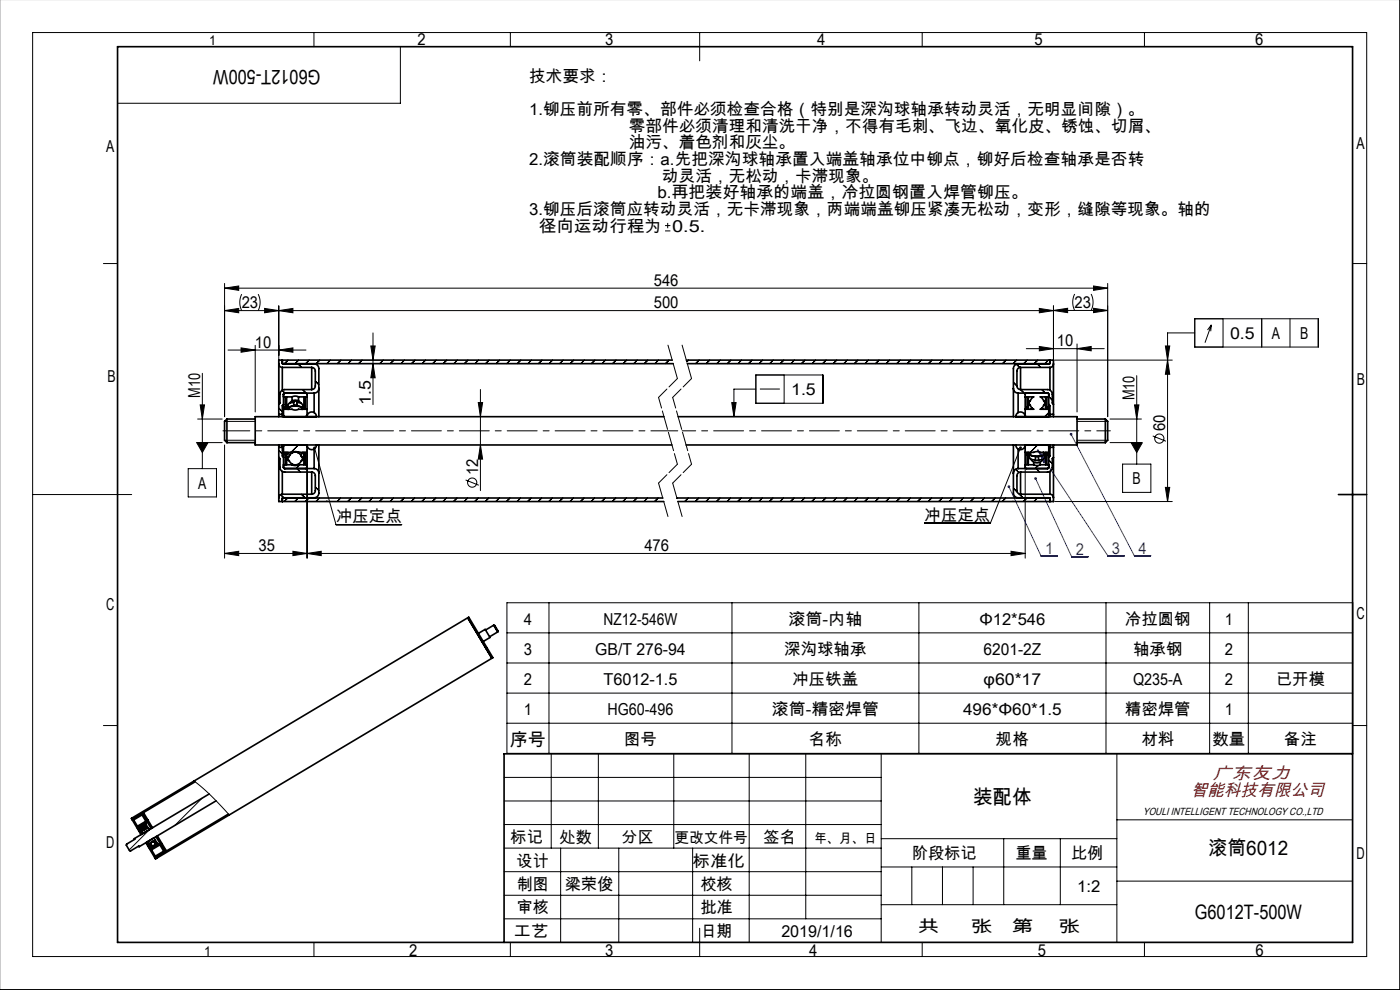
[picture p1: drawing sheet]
<svg xmlns="http://www.w3.org/2000/svg" width="297mm" height="210mm" viewBox="0 0 297 210" stroke-linecap="round" stroke-linejoin="round" font-family="sans-serif">
<g fill="none" stroke="#000" stroke-width=".21">
<path d="M296.9 -.1v210h-297M6.9 6.9h283v196h-283zM66.6 6.9v3M84.9 9.9v12h-60M108.3 6.9v3M148.4 6.9v6M195.6 6.9v3M242.8 6.9v3M21.9 55.9h3M141.1 49h1.1M141.1 47.9h1.1M141.6 47.3v1.1"/>
<path d="M286.9 55.9h3M42.9 79.2v20.2M47.6 61.1l3-.4v.9zM47.6 65.9l3-.5v.9zM47.6 60.1v28.3M47.6 61.1h187.4M48.4 74.3h16.5M51.1 73.8l3 .5-3 .4zM51.3 62.4a3.9 3.9 0 0 0 0 3.5M54.1 73.3v14.1M54.8 62.4a3.9 3.9 0 0 1 0 3.5M56.1 65.4l3 .5-3 .4z"/>
<path d="M59.1 65.9l3-.5v.9zM59.1 74.3l3-.5v.9zM59.1 64.9v19.8M78.7 73.4h.9l-.5 3zM79.1 77.1l.5 3h-.9zM79.1 70.6v15.2M160.3 79.5h14.3v6h-14.3zM166.3 79.5v6M217.7 74h16.6M220.5 73.5l3 .5-3 .4zM220.5 65.4l3 .5-3 .4zM223.5 65.9l3-.5v.9z"/>
<path d="M223.5 64.9v19.8M223.7 76.4h25M228 62.4a3.9 3.9 0 0 0 0 3.5M228.5 73v14.4M228.5 74l3-.5v.9zM231.5 62.4a3.9 3.9 0 0 1 0 3.5M232 65.4l3 .5-3 .4zM232 60.7l3 .4-3 .5zM235 65.9h-187.4M235 60.1v28.3M241.1 79.7v18.7M247.2 73.4h1l-.5 3z"/>
<path d="M247.7 76.4l.5 3h-1zM253.5 67.6h26.2v6h-26.2zM253.5 70.6h-5.8v35.8M257 68.9l-.8 1.1M257 68.9l-.2 1.4M257 68.9l-1.4 3.8M259.5 67.6v6M267.7 67.6v6M273.7 67.6v6M39.9 99.4h6v6h-6zM41.7 93.9h2.4l-1.2 2.1zM41.9 93.9h5.2"/>
<path d="M41.9 88.9h5.2M42.5 85.9h.9l-.5 3zM47.6 94.4v24M47.6 93.4h6.5M47.6 89.4h6.5M65.1 95.4v23M66.7 95l4.6 16.3h13.9M101.5 85.4h.9l-.5 3zM101.9 94.4l.5 3h-.9zM101.9 82.6v21.5M155.2 85.4h1l-.5 3zM160.3 82.5h-4.6v5.9"/>
<path d="M161.2 82.5h4.2M216.5 95l-6.4 16h-14M217.5 95.4v23M228.5 93.4h6.5M228.5 89.4h6.5M235.5 93.9h6.6M235.5 88.9h6.6M238.1 98.4h6v6h-6zM239.9 93.9h2.4l-1.2 2.1zM240.7 85.9h.9l-.5 3zM244.5 92.5l2.8 1.1M6.9 104.9h21"/>
<path d="M47.6 117.4h169.9M47.6 117.4l3-.5v1zM62.1 116.9l3 .5-3 .5zM65.1 117.4l3-.5v1zM98.8 101.8l2.8 1.1M214.5 116.9l3 .5-3 .5zM223.7 106.4h25M247.2 103.4h1l-.5 3zM107.5 127.9h179.5v31.9h-179.5zM107.5 134.2h179.5M116.5 127.9v31.9M155.3 127.9v31.9"/>
<path d="M194.9 127.9v31.9M234.6 127.9v31.9M256.6 127.9v31.9M264.8 127.9v31.9M21.9 153.9h3M107.5 140.6h179.5M107.5 147h179.5M107.5 153.4h179.5M116.9 159.9v20M126.9 159.9v20M142.9 159.9v20M158.9 159.9v40"/>
<path d="M170.9 159.9v35M186.9 159.9v40M236.9 159.9v40M286.9 153.9h3M286.9 159.9v40h-180M106.9 179.9h80M106.9 169.9h80M106.9 164.9h80M106.9 174.9h80M118.9 179.9v20M131.3 179.9v20M146.9 179.9v20"/>
<path d="M186.9 177.9h50M212.9 177.9v14M224.9 177.9v14M236.9 173.9h50M66.6 199.9v3M106.9 189.9h80M106.9 194.9h80M106.9 184.9h80M108.3 199.9v3M148.4 196.9v6M186.9 191.9h50M186.9 183.9h50"/>
<path d="M193.4 183.9v8M195.6 199.9v3M199.9 183.9v8M206.4 183.9v8M236.9 186.9h50M242.8 199.9v3"/>
<circle cx="245.9" cy="93" r=".98"/>
<circle cx="100.2" cy="102.4" r=".98"/>
</g>
<path d="M220.1 95.4l2.1 2.3-.8 .5zM220.1 95.4l14.9 22.5h3.5M227.2 92.1l13.4 25.8h3.5M214 103.2l6.8 14.7h3.5M219.7 101.5l7.6 16.6h3.5" fill="none" stroke="#00f" stroke-width=".21"/>
<path d="M47.3 91.4h96.5" fill="none" stroke="#000" stroke-width=".21" stroke-dasharray="6.3 1.3 1.3 1.3" stroke-dashoffset=".7"/>
<path d="M144.7 91.4h90.9" fill="none" stroke="#000" stroke-width=".21" stroke-dasharray="6.3 1.3 1.3 1.3" stroke-dashoffset="3.5"/>
<path d="M141.7 73.2l2 7.1M144.7 73.2l2 7.1M139.7 102.5l2 7.1M142.7 102.5l2 7.1" fill="none" stroke="#000" stroke-width=".21" stroke-dasharray="4.1 .6" stroke-dashoffset=".7"/>
<path d="M143.7 80.3l-4 4M143.7 98.5l-4 4M146.7 80.3l-4 4M146.7 98.5l-4 4" fill="none" stroke="#000" stroke-width=".21" stroke-dasharray="4.1 .6" stroke-dashoffset="1.6"/>
<path d="M139.7 84.3l4 14.2M142.7 84.3l4 14.2" fill="none" stroke="#000" stroke-width=".21" stroke-dasharray="4.1 .6" stroke-dashoffset="1.7"/>
<path d="M24.9 9.9h262v190h-262zM283.9 104.9h6M286.9 159.9h-180v40" fill="none" stroke="#000" stroke-width=".35"/>
<g fill="#000">
<path d="M66.5 94.8a.31 .31 0 0 0 .1 .5 .31 .31 0 0 0 .4-.3 .31 .31 0 0 0-.4-.3l.1 .3-.1-.3zM216.3 94.7a.31 .31 0 0 0 0 .5 .31 .31 0 0 0 .5 0 .31 .31 0 0 0-.2-.5l-.1 .3 .1-.3z"/>
<path d="M155.2 85.4h1l-.5 3zM41.7 93.9l1.2 2.1 1.2-2.1zM239.9 93.9l1.2 2.1 1.2-2.1z"/>
</g>
<path d="M213.8 103a.31 .31 0 0 0 .1 .5 .31 .31 0 0 0 .4-.3 .31 .31 0 0 0-.4-.2l.1 .2zM219.5 101.3a.31 .31 0 0 0 .1 .5 .31 .31 0 0 0 .4-.3 .31 .31 0 0 0-.4-.3l.1 .3zM220.1 95.4l2.1 2.3-.8 .5zM227 91.9a.31 .31 0 0 0 .1 .5 .31 .31 0 0 0 .4-.3 .31 .31 0 0 0-.4-.3l.1 .3z" fill="#00f"/>
<g fill="#000">
<path d="M47.6 61.1l3-.4v.9zM232 60.7l3 .4-3 .5zM59.1 65.9l3-.5v.9zM220.5 65.4l3 .5-3 .4zM47.6 65.9l3-.5v.9zM56.1 65.4l3 .5-3 .4zM51.1 73.8l3 .5-3 .4zM59.1 74.3l3-.5v.9z"/>
<path d="M232 65.4l3 .5-3 .4zM223.5 65.9l3-.5v.9zM228.5 74l3-.5v.9zM220.5 73.5l3 .5-3 .4zM214.5 116.9l3 .5-3 .5zM65.1 117.4l3-.5v1zM62.1 116.9l3 .5-3 .5zM47.6 117.4l3-.5v1z"/>
<path d="M42.5 85.9h.9l-.5 3zM79.1 77.1l.5 3h-.9zM78.7 73.4h.9l-.5 3z"/>
<path d="M101.5 85.4h.9l-.5 3zM101.9 94.4l.5 3h-.9zM247.7 76.4l.5 3h-1zM247.2 103.4h1l-.5 3zM247.2 73.4h1l-.5 3zM240.7 85.9h.9l-.5 3z"/>
</g>
<g fill="none" stroke="#000" stroke-width=".21">
<path d="M61.1 76.4l-.7 .7M63.2 77.2l.8 .7M63.3 76.4l-.7 .7M65.6 76.4l-.8 .7M67.8 76.4l-.7 .7M70.1 76.4l-.8 .7M72.3 76.4l-.7 .7M74.6 76.4l-.8 .7M76.8 76.4l-.7 .7M81.3 76.4l-.7 .7M83.6 76.4l-.8 .7M85.8 76.4l-.8 .7"/>
<path d="M88 76.4l-.7 .7M90.3 76.4l-.8 .7M92.5 76.4l-.7 .7M94.8 76.4l-.8 .7M97 76.4l-.7 .7M99.3 76.4l-.8 .7M101.5 76.4l-.7 .7M103.8 76.4l-.8 .7M106 76.4l-.7 .7M108.2 76.4l-.7 .7M110.5 76.4l-.8 .7M112.7 76.4l-.7 .7"/>
<path d="M115 76.4l-.8 .7M117.2 76.4l-.7 .7M119.5 76.4l-.8 .7M121.7 76.4l-.7 .7M124 76.4l-.8 .7M126.2 76.4l-.7 .7M128.5 76.4l-.8 .7M130.7 76.4l-.8 .7M132.9 76.4l-.7 .7M135.2 76.4l-.8 .7M137.4 76.4l-.7 .7M139.7 76.4l-.8 .7"/>
<path d="M141.9 76.4l-.7 .7M146.1 76.4l-.4 .4M148.3 76.4l-.7 .7M150.6 76.4l-.8 .7M152.8 76.4l-.7 .7M155.1 76.4l-.8 .7M157.3 76.4l-.8 .7M159.5 76.4l-.7 .7M161.8 76.4l-.8 .7M164 76.4l-.7 .7M166.3 76.4l-.8 .7M168.5 76.4l-.7 .7"/>
<path d="M170.8 76.4l-.8 .7M173 76.4l-.7 .7M175.3 76.4l-.8 .7M177.5 76.4l-.7 .7M179.7 76.4l-.7 .7M182 76.4l-.8 .7M184.2 76.4l-.7 .7M186.5 76.4l-.8 .7M188.7 76.4l-.7 .7M191 76.4l-.8 .7M193.2 76.4l-.7 .7M195.5 76.4l-.8 .7"/>
<path d="M197.7 76.4l-.7 .7M200 76.4l-.8 .7M202.2 76.4l-.8 .7M204.4 76.4l-.7 .7M206.7 76.4l-.8 .7M208.9 76.4l-.7 .7M211.2 76.4l-.8 .7M213.4 76.4l-.7 .7M215.6 77.3l.7 .7M215.7 76.4l-.8 .7M217.9 76.4l-.7 .7M220 77.2l.8 .7"/>
<path d="M220.2 76.4l-.8 .7M222.4 76.4l-.7 .7M59.1 86.6l.8 .7M59.1 95.6l.8 .7M59.9 82.8l.5 .6M60.8 96.9l-.3 .3M63 99.4l.7 .7M63.3 94.4l-1.6 1.6M63.6 98.6l-.8 .8M64.2 82.6l.7 .8M64.7 97.4l-.2 .3M65.1 88.1l-.3 .3"/>
<path d="M66.9 80.8l.7 .8M215 81.1l.7 .8M215.5 99.5l.6 .7M216.5 82.6l.8 .8M218.1 96.5l-.2 .1M219.8 99.4l.7 .7M220.1 94.4l-1.6 1.6M220.3 98.7l-.7 .7M221 82.6l.8 .8M222.1 96.9l-.2 .2M222.5 87.5l-.9 .9M222.5 97.6l.7 .7"/>
<path d="M222.5 84.1l.7 .8M59.5 104.9l.7 .7M61 105.6l-.7 .8M63.3 105.6l-.8 .8M63.9 104.8l.8 .8M65.5 105.6l-.7 .8M66.9 103.3l.7 .8M67.8 105.6l-.8 .8M69.4 106.3l-.1 .1M72.3 105.6l-.8 .8M74.5 105.6l-.7 .8M76.8 105.6l-.8 .8"/>
<path d="M79 105.6l-.8 .8M81.2 105.6l-.7 .8M83.5 105.6l-.8 .8M85.7 105.6l-.7 .8M88 105.6l-.8 .8M90.2 105.6l-.7 .8M92.5 105.6l-.8 .8M94.7 105.6l-.7 .8M97 105.6l-.8 .8M99.2 105.6l-.7 .8M101.4 105.6l-.7 .8M103.7 105.6l-.8 .8"/>
<path d="M105.9 105.6l-.7 .8M108.2 105.6l-.8 .8M110.4 105.6l-.7 .8M112.7 105.6l-.8 .8M114.9 105.6l-.7 .8M117.2 105.6l-.8 .8M119.4 105.6l-.7 .8M121.7 105.6l-.8 .8M123.9 105.6l-.8 .8M126.1 105.6l-.7 .8M128.4 105.6l-.8 .8M130.6 105.6l-.7 .8"/>
<path d="M132.9 105.6l-.8 .8M135.1 105.6l-.7 .8M137.4 105.6l-.8 .8M139.6 105.6l-.7 .8M143.8 105.6l-.2 .2M146 105.6l-.7 .8M148.3 105.6l-.8 .8M150.5 105.6l-.8 .8M152.7 105.6l-.7 .8M155 105.6l-.8 .8M157.2 105.6l-.7 .8M159.5 105.6l-.8 .8"/>
<path d="M161.7 105.6l-.7 .8M164 105.6l-.8 .8M166.2 105.6l-.7 .8M168.5 105.6l-.8 .8M170.7 105.6l-.7 .8M172.9 105.6l-.7 .8M175.2 105.6l-.8 .8M177.4 105.6l-.7 .8M179.7 105.6l-.8 .8M181.9 105.6l-.7 .8M184.2 105.6l-.8 .8M186.4 105.6l-.7 .8"/>
<path d="M188.7 105.6l-.8 .8M190.9 105.6l-.7 .8M193.2 105.6l-.8 .8M195.4 105.6l-.8 .8M197.6 105.6l-.7 .8M199.9 105.6l-.8 .8M202.1 105.6l-.7 .8M204.4 105.6l-.8 .8M206.6 105.6l-.7 .8M208.9 105.6l-.8 .8M211.1 105.6l-.7 .8M213.4 105.6l-.8 .8"/>
<path d="M214.9 106.3v.1M215 103.6l.8 .8M216.2 104.8l.8 .8M217.8 105.6l-.7 .8M220.1 105.6l-.8 .8M222.3 105.6l-.1 .2M29.1 173.2l.2 .2M30.4 174.5l.2 .2M31.7 176l-4.3 4.3M32.2 171l-.8 .8M41.2 165.7a51.7 51.7 0 0 1 7.4 7.2M42.9 169.3l-5.8 5.8"/>
<path d="M33 181.6l.2 .2"/>
</g>
<g fill="none" stroke="#000" stroke-width=".35">
<path d="M59.1 77.2a.75 .75 0 0 0 .8 .7M59.1 77.2v8.5M59.9 76.9l.2 .3h6.5a1 1 0 0 1 1 1v4.2M59.9 77.9v4.9M59.9 77.9h6.2M59.9 76.4v.7h82.9M66.1 77.9a.76 .76 0 0 1 .8 .8v3.2a.76 .76 0 0 1-.8 .7M66.1 77.9v4.7M142.6 76.4h-83.5v.8M145.6 76.4h77.9v.8M216.5 77.9a.76 .76 0 0 0-.8 .8v3.2a.76 .76 0 0 0 .8 .7M216.5 77.9v4.7"/>
<path d="M216.5 77.9h6.2M222.7 76.9l-.2 .3h-6.5a1 1 0 0 0-1 1v4.2M222.7 77.9v4.9M222.7 76.4v.7h-76.9M223.5 77.2a.75 .75 0 0 1-.8 .7M223.5 77.2v8.5M48.1 88.9l-.5 .5v4l.5 .5M48.1 88.9v5M48.1 88.9h6M48.1 93.9h6M59.1 97v8.6M59.1 97l.3 .3v1.8a1 1 0 0 0 1 1h5.7"/>
<path d="M59.1 87.9v.5M59.1 94.4v.5M59.1 87.9h.8M59.1 94.9h.8M59.1 85.7v2.2M59.1 94.9v2.1M59.9 87.9v.5M59.9 94.4v.5M59.9 94.9v1.8l.2 .3M60.1 99.1l.3 .3M60.1 88.1l.3 .3M60.1 88.1v.3"/>
<path d="M60.1 94.4v.3M60.1 86.8h1.8a1.48 1.48 0 0 0 1.4 0h1.8M60.1 97v2.2l.3 .2M60.1 85.8v1M60.1 96v1M60.1 96h1.8M60.1 84.2h.4v2.1M60.1 86.8v1.3M60.1 94.7v1.3M60.1 85.8l-.2 .2v1.9M60.4 83.4l-.3 .2v2.2M60.4 99.4h6.2"/>
<path d="M60.4 83.4h6.2M60.4 83.4h.1M60.4 99.4h.1M60.4 83.4l-.3 .3M60.4 94.4l-.3 .3M60.5 96v.5M60.5 86.3v.5M60.5 96.5v2.1h-.4M60.5 96.5h.3M60.5 86.3h.3M60.8 96v.5M60.8 86.3v.5"/>
<path d="M60.8 96.5v2.1h1.1M61.1 85.9v.9M61.1 96l.4 .5M61.2 96.9l-.1 .6a1.73 1.73 0 0 0 2.3 .9l.5-.7h.2v-.8M61.2 96.9h.1M61.3 96.9a1.37 1.37 0 0 1 1.3-1 1.37 1.37 0 0 1 1.4 1M61.3 96.9h-.1M61.7 96h.2M61.9 98.4v.2M61.9 84.2v.8M61.9 98.6a1.48 1.48 0 0 0 1.4 0M61.9 84.2a1.48 1.48 0 0 1 1.4 0"/>
<path d="M61.9 96a1.48 1.48 0 0 1 1.4 0M61.9 84.2h-1.1v2.1M62 96h.1M62.3 85.4h-.1a1.01 1.01 0 0 0-1.1 .5M62.3 85.9v.2l-1 .3-.2 .4M62.3 85.9v-.8h.7v.8M62.3 85.9h.7M63 85.4h.1a1.01 1.01 0 0 1 1.1 .5M63 85.9v.2l1 .3 .2 .4M63.3 84.2v.8M63.3 98.4v.2M63.3 96h1.8"/>
<path d="M63.3 84.2h1.2v2.1M63.3 96h-.1M63.6 96l-.3 .1M63.9 85.5a1.49 1.49 0 0 0-2.5 0M64 96.9h.1M64 86.8v-.2a2.63 2.63 0 0 0-2.7-.1v.4M64.2 85.9v.9M64.2 96l-.4 .5M64.5 96v.5M64.5 86.3v.5M64.5 96.5v2.1h-1.2M64.5 96.5h.2"/>
<path d="M64.5 86.3h.2M64.7 96v.5M64.7 86.3v.5M64.7 96.5v2.1h.4M64.8 83.4l.3 .2v.6M64.8 94.4l.3 .3M65.1 88.4h75.8M65.1 98.6v.6l-.3 .2M65.1 84.2v2.6M65.1 96v2.6M65.1 88.1l-.3 .3M65.1 88.1v.3"/>
<path d="M65.1 94.4v.3M65.1 88.4h-11v6h11M65.1 94.4h2M65.1 94.4a1 1 0 0 0 1 1 1 1 0 0 0 1-1M65.1 84.2h-.4v2.1M65.1 86.8v1.3M65.1 94.7v1.3M65.4 87.7a.94 .94 0 0 1 1.1-.2 .94 .94 0 0 1 .6 .9h-2zM66.1 82.6h-5.7a1 1 0 0 0-1 1v1.9l-.3 .2M66.6 99.4a1 1 0 0 1 1 1M66.6 95.3v4.1M66.6 83.4v4.1"/>
<path d="M67.1 94.4h75.5M67.6 82.4a1 1 0 0 1-1 1M67.6 82.4v6M67.6 94.4v6M143.9 88.4h71.6M145.6 94.4h69.9M215 82.4a1 1 0 0 0 1 1M215 94.4v6M215 82.4v6M215.5 88.4h13v6h-11M215.5 88.4a1 1 0 0 1 1-1 1 1 0 0 1 1 1M215.5 88.4h2"/>
<path d="M215.5 94.4h2M215.5 94.4a1 1 0 0 0 1 1 1 1 0 0 0 1-1M216 99.4a1 1 0 0 0-1 1M216 83.4v4.1M216 95.3v4.1M216 99.4h6.2M216 83.4h6.2M216.5 82.6h5.7a1 1 0 0 1 1 1v1.9l.3 .2M217.5 98.6v.6l.3 .2M217.5 96h1.8a1.48 1.48 0 0 1 1.4 0h1.8M217.5 84.2v2.6M217.5 96v2.6"/>
<path d="M217.5 88.1l.3 .3h4.4l.3-.3M217.5 88.1v.3M217.5 94.4v.3M217.5 86.8v1.3M217.5 94.7v1.3M217.5 84.2h.4v2.1M217.8 94.4l-.3 .3M217.8 83.4l-.3 .2v.6M217.9 96v.5M217.9 86.3v.5M217.9 96.5v2.1h-.4M217.9 96.5h.3"/>
<path d="M217.9 86.3h.3M218.2 96v.5M218.2 86.3v.5M218.2 96.5v2.1h1.1M218.4 85.9v-.8h.2l.2-.5 .5-.4h-1.1v2.1M218.4 85.9h.2l.2 .5 .5 .4h-1.8M218.4 85.9l.2 .1M218.4 96.2v.3a.84 .84 0 0 0 .8 1l.5 .1M218.6 96.2v.1a2.36 2.36 0 0 0 2.4 .4l.3-.1 .1-.4M218.6 96l-.2 .2 .2 .4 1.1 .3M218.7 97.4a1.49 1.49 0 0 0 2.6 0M218.7 96l-.1 .2"/>
<path d="M219 86.6l-.3 .2M219.3 98.6a1.48 1.48 0 0 0 1.4 0M219.3 98v.6M219.7 96.9v.8h.6v-.8M219.7 96.9h.6M220.7 98v.6M221 86.6l.3 .2M221.3 96l.1 .2M221.4 96l.1 .2-.1 .4-1.1 .3M221.5 97.1a1.27 1.27 0 0 1-1.2 .5M221.6 96.2v.9M221.6 85.9v-.8h-.2l-.3-.5-.4-.4h1.1v2.1"/>
<path d="M221.6 85.9h-.2l-.3 .5-.4 .4h1.8M221.6 85.9l-.2 .1M221.8 96v.5M221.8 86.3v.5M221.8 96.5v2.1h-1.1M221.8 96.5h.3M221.8 86.3h.3M222.1 96v.5M222.1 86.3v.5M222.1 96.5v2.1h.4M222.2 94.4l.3 .3M222.2 83.4l.3 .3"/>
<path d="M222.2 83.4l.3 .2v2.2M222.2 83.4h.1M222.2 99.4h.1M222.5 99.1l-.3 .3M222.5 88.1v.3M222.5 94.4v.3M222.5 97v2.2l-.3 .2M222.5 96v1M222.5 85.8v1M222.5 86.8v1.3M222.5 94.7v1.3M222.5 84.2h-.4v2.1"/>
<path d="M222.5 85.8l.2 .2v1.9M222.7 94.4v.5M222.7 87.9v.5M222.7 87.9h.8M222.7 94.9v1.8l-.2 .3M222.7 94.9h.8M223.5 97v8.6M223.5 97l-.3 .3v1.8a1 1 0 0 1-1 1h-5.7M223.5 94.4v.5M223.5 87.9v.5M223.5 85.7v2.2M223.5 94.9v2.1"/>
<path d="M228.5 88.9h6M228.5 93.9h6M234.5 88.9v5M234.5 88.9l.5 .5v4l-.5 .5M59.1 105.6v.8h81.7M59.9 104.8a.75 .75 0 0 0-.8 .8M59.9 100v4.8M59.9 104.8h6.2M66.1 100.1a.76 .76 0 0 1 .8 .8v3.2a.77 .77 0 0 1-.8 .7M66.1 100.1v4.7M67.6 100.4v4.2a1 1 0 0 1-1 1h-6.5l-.2 .2M140.6 105.6h-80.7v.8"/>
<path d="M143.6 105.6h79.1v.8M215 100.4v4.2a1 1 0 0 0 1 1h6.5l.2 .2M216.5 100.1a.76 .76 0 0 0-.8 .8v3.2a.77 .77 0 0 0 .8 .7M216.5 100.1v4.7M216.5 104.8h6.2M222.7 104.8a.75 .75 0 0 1 .8 .8M222.7 100v4.8M223.5 105.6v.8h-79.7M99.2 131l5.1 8.6zM99.2 131l.2-.1 5.2 8.6-71.6 42.7-.1-.2M99.2 131l-71.3 42.6 .1 .2M101.5 134.4l1.4-.9 .1 .2 .9 1.5-1.4 .9"/>
<path d="M104.7 132.6l.9 1.5M104.7 132.6l.3 .1 .3 .6 .3 .5v.3M104.7 132.6l-1.7 1M105.6 134.1l-1.7 1M28 173.8l.4 .1M28 173.8l1.5 2.5M28.2 173.6l2.1-1.1 .3 .2 .7 1.2M28.4 173.9l.8 1.4M29.4 175.4l.4 .7M29.4 175.4h.1M29.4 175.4v.1M29.5 176.3l.3 .6"/>
<path d="M29.5 175.7l.1-.1 .4 .6M29.8 176.1l.1 .3M29.8 176.1l.2 .7M29.8 176.9l.1 .1M29.9 176.4l.3 .4M30 176.2l.1 .1M30 175.4h.1M30 175.4l-.3 .2 .3 .6M30 176.2h.1M30 176.8l.1 .1M30 176.8l-.2 .1M30.1 172.9h.4l.5 1-.1 .3"/>
<path d="M30.1 172.9l.8 1.3M30.1 172.9l-1.7 1M30.2 176.8h.1M30.2 176.8v.1M30.3 175.6l.1 .2M30.3 175.6l-.3 .3 .3 .3M30.4 175.1l.1 .1M30.4 175.1l-.4 .3M30.4 175.1l.3-.2 .4 .6M30.4 175.8h.1M30.4 175.8l-.3 .3h.1M30.5 175.4l-.2 .2"/>
<path d="M30.5 175.4l.1 .3M30.5 175.4l.3-.1 .2 .3M30.6 175.7h.1M30.6 175.7l-.2 .1M30.6 175.7l.4-.2v.2M30.7 174.6l.2 .2M30.8 175.3a.5 .5 0 0 0-.6 0 .5 .5 0 0 0-.2 .5M30.9 174.8l.5 .8M30.9 174.8l-.1 .1 .4 .6M30.9 174.2l-1.7 1.1v.3l.3 .7M30.9 178.8l.1 .1M31 175.8v-.1a.54 .54 0 0 0-.8 .3v.1"/>
<path d="M31 178.9l.4 .6M31.1 175.5l.1 .2M31.2 178.6v.2M31.2 175.5l.1 .1M31.2 175.5h-.1M31.2 174.3l.9 1.5M31.2 174.3l-1.8 1.1M31.2 178.6l.1 .1M31.2 178.8l.5 .5M31.2 178.8l-.2 .1M31.3 178.7l.2 .3M31.3 178.5v.2"/>
<path d="M31.3 173.9l-.1 .4M31.3 173.9l1.1 1.7M31.4 175.6l-1.5 .8M31.4 175.6l.2 .3M31.4 179.5l1.5 2.5M31.5 179l.2 .3M31.6 175.9v.2M31.6 175.9v.1M31.6 179l.1 .1M31.7 179.3l.3 .6M31.7 178.9l.1 .2M31.7 179.1l.4 .6-.2 .1"/>
<path d="M31.8 179.1l.3 .6 .4-.2M31.8 179.1h-.1M31.9 179.1l.2 .2M31.9 179l.1 .1M32 179.1l.1 .2M32 178.7v.4M32 179.1h.1M32 179.9l.2 .1M32.1 179.3l.4 .2M32.2 180h.1M32.4 178.5l.4 .1M32.5 179.5h.1"/>
<path d="M32.6 177.8h.1M32.7 177.7v.1M32.7 177.8l.2 .4M32.7 178.7a.43 .43 0 0 0-.5-.1 .43 .43 0 0 0-.2 .5M32.7 178.3l.1 .1M32.8 178.6l-.1 .1M32.8 178.6l.2 .2M32.8 178.6l.1 .3M32.8 178.6h-.1M32.8 178.3l.1 .1M32.8 178.4l.4 .6-.3 .2M32.9 179.2l-.4 .3"/>
<path d="M32.9 179.2h.1M32.9 178.4l.4 .6 .1-.1M32.9 178.4h-.1M32.9 178.9a.52 .52 0 0 1-.8 .4M32.9 178.8v.4M32.9 178.2l.5 .7M32.9 178.2l-1.4 .8M33 178.8l-.1 .1M33.1 177.5l.8 1.4M33.4 177.3l1 1.7M33.4 178.9v.3M33.9 179.2l.3 .1 .6 .9-.1 .4"/>
<path d="M33.9 179.2l-1.7 1-.3-.1-.5-.6M33.9 179.2l.8 1.4M33.9 178.9l.5 .1M33.9 178.9l-1.7 1.1M34.4 179l.7 1.2v.3l-2 1.4M41.4 165.8l-13.2 7.9-.1-.2M44.4 168.4l-15.9 9.5 .1 .1-1.7 1.1-.1 .2 .7 1.1 .2 .1 1.7-1 .1 .1 16.3-9.7M48.5 172.7l-15.4 9.2 .1 .2M32.1 180.2l.8 1.4M32.9 181.6v.4M34.7 180.6l-1.8 1"/>
</g>
<g font-size="4.2">
<text x="68" y="14.8" transform="rotate(-180 68 14.8)">G6012T-500W</text>
<text x="206.4" y="170.5">装配体</text>
<text x="256.4" y="181.5">滚筒6012</text>
<text x="253.5" y="195">G6012T-500W</text>
</g>
<text font-size="3.8" x="108.2" y="158.2">序号</text>
<g font-size="3.7" fill="#f00">
<text x="257.2" y="165.2">广东友力</text>
<text x="252.6" y="168.7">智能科技有限公司</text>
</g>
<g font-size="3.5">
<text x="88.6" y="9.6">2</text>
<text x="128.4" y="9.6">3</text>
<text x="173.3" y="9.6">4</text>
<text x="219.4" y="9.6">5</text>
<text x="266.3" y="9.6">6</text>
<text x="112.3" y="17.4">技术要求：</text>
<text x="112.3" y="24.4">1.铆压前所有零、部件必须检查合格（特别是深沟球轴承转动灵活，无明显间隙）。</text>
<text x="112.3" y="28">零部件必须清理和清洗干净，不得有毛刺、飞边、氧化皮、锈蚀、切屑、</text>
<text x="22.5" y="32.2">A</text>
<text x="112.3" y="31.5">油污、着色剂和灰尘。</text>
<text x="112.3" y="35">2.滚筒装配顺序：a.先把深沟球轴承置入端盖轴承位中铆点，铆好后检查轴承是否转</text>
<text x="287.8" y="31.6">A</text>
<text x="112.3" y="38.5">动灵活，无松动，卡滞现象。</text>
<text x="112.3" y="45.6">3.铆压后滚筒应转动灵活，无卡滞现象，两端端盖铆压紧凑无松动，变形，缝隙等现象。轴的</text>
<text x="114.3" y="42.1">b.再把装好轴承的端盖，冷拉圆钢置入焊管铆压。</text>
<text x="114.3" y="49.1">径向运动行程为 0.5.</text>
<text x="51.3" y="65.4">23</text>
<text x="138.7" y="60.6">546</text>
<text x="138.7" y="65.4">500</text>
<text x="228" y="65.4">23</text>
<text x="260.9" y="71.9">0.5</text>
<text x="269.8" y="71.9">A</text>
<text x="275.8" y="71.9">B</text>
<text x="54.1" y="73.8">10</text>
<text x="224.2" y="73.5">10</text>
<text x="22.8" y="81">B</text>
<text x="167.8" y="83.8">1.5</text>
<text x="287.9" y="81.6">B</text>
<text x="42.4" y="84.4" transform="rotate(-90 42.4 84.4)">M10</text>
<text x="78.6" y="85.8" transform="rotate(-90 78.6 85.8)">1.5</text>
<text x="240.7" y="84.9" transform="rotate(-90 240.7 84.9)">M10</text>
<text x="247.2" y="91.4" transform="rotate(-90 247.2 91.4)">60</text>
<text x="101.4" y="100.8" transform="rotate(-90 101.4 100.8)">12</text>
<text x="42.1" y="103.7">A</text>
<text x="240.3" y="102.7">B</text>
<text x="71.3" y="110.8">冲压定点</text>
<text x="196.1" y="110.5">冲压定点</text>
<text x="54.8" y="116.9">35</text>
<text x="136.7" y="116.9">476</text>
<text x="22.5" y="129.4">C</text>
<text x="287.8" y="131.4">C</text>
<text x="111.1" y="132.5">4</text>
<text x="128" y="132.5">NZ12-546W</text>
<text x="167.3" y="132.5">滚筒-内轴</text>
<text x="207.8" y="132.5">Φ12*546</text>
<text x="238.6" y="132.5">冷拉圆钢</text>
<text x="259.8" y="132.5">1</text>
<text x="111.1" y="138.9">3</text>
<text x="126.3" y="138.9">GB/T 276-94</text>
<text x="166.4" y="138.9">深沟球轴承</text>
<text x="208.7" y="138.9">6201-2Z</text>
<text x="240.4" y="138.9">轴承钢</text>
<text x="259.8" y="138.9">2</text>
<text x="111.1" y="145.3">2</text>
<text x="128" y="145.3">T6012-1.5</text>
<text x="168.1" y="145.3">冲压铁盖</text>
<text x="208.7" y="145.3">φ60*17</text>
<text x="240.4" y="145.3">Q235-A</text>
<text x="259.9" y="145.3">2</text>
<text x="270.7" y="145.3">已开模</text>
<text x="111.1" y="151.7">1</text>
<text x="128.9" y="151.7">HG60-496</text>
<text x="163.8" y="151.7">滚筒-精密焊管</text>
<text x="204.3" y="151.7">496*Φ60*1.5</text>
<text x="238.6" y="151.7">精密焊管</text>
<text x="259.9" y="151.7">1</text>
<text x="132.4" y="158.1">图号</text>
<text x="171.6" y="158.1">名称</text>
<text x="211.3" y="158.1">规格</text>
<text x="242.1" y="158.1">材料</text>
<text x="257.2" y="158.1">数量</text>
<text x="272.4" y="158.1">备注</text>
<text x="22.5" y="179.9">D</text>
<text x="108.3" y="178.7">标记</text>
<text x="118.7" y="178.7">处数</text>
<text x="131.8" y="178.7">分区</text>
<text x="162" y="178.7">签名</text>
<text x="109.6" y="184">设计</text>
<text x="147" y="184">标准化</text>
<text x="193.5" y="182.2">阶段标记</text>
<text x="215.4" y="182.2">重量</text>
<text x="227.3" y="182.2">比例</text>
<text x="287.8" y="182.2">D</text>
<text x="109.7" y="188.7">制图</text>
<text x="119.8" y="188.7">梁荣俊</text>
<text x="148.6" y="188.7">校核</text>
<text x="228.5" y="189.1">1:2</text>
<text x="109.6" y="193.7">审核</text>
<text x="148.6" y="193.7">批准</text>
<text x="194.7" y="197.7">共</text>
<text x="205.9" y="197.7">张</text>
<text x="214.6" y="197.7">第</text>
<text x="224.6" y="197.7">张</text>
<text x="86.8" y="202.7">2</text>
<text x="108.9" y="198.7">工艺</text>
<text x="128.4" y="202.7">3</text>
<text x="148.7" y="198.7">日期</text>
<text x="165.8" y="198.7">2019/1/16</text>
<text x="171.6" y="202.7">4</text>
<text x="220.2" y="202.7">5</text>
<text x="266.3" y="202.7">6</text>
</g>
<g font-size="3.5" fill="#00f">
<text x="221.7" y="117.4">1</text>
<text x="228.2" y="117.6">2</text>
<text x="235.9" y="117.4">3</text>
<text x="241.5" y="117.4">4</text>
</g>
<text font-size="3.2" x="143.1" y="178.7">更改文件号</text>
<g font-size="2.9">
<text x="44.4" y="9.5">1</text>
<text x="43.3" y="202.7">1</text>
</g>
<text font-size="2.8" x="172.8" y="178.7">年、月、日</text>
<text font-size="2.2" x="242.5" y="172.9">YOULI INTELLIGENT TECHNOLOGY CO.,LTD</text>
</svg>
